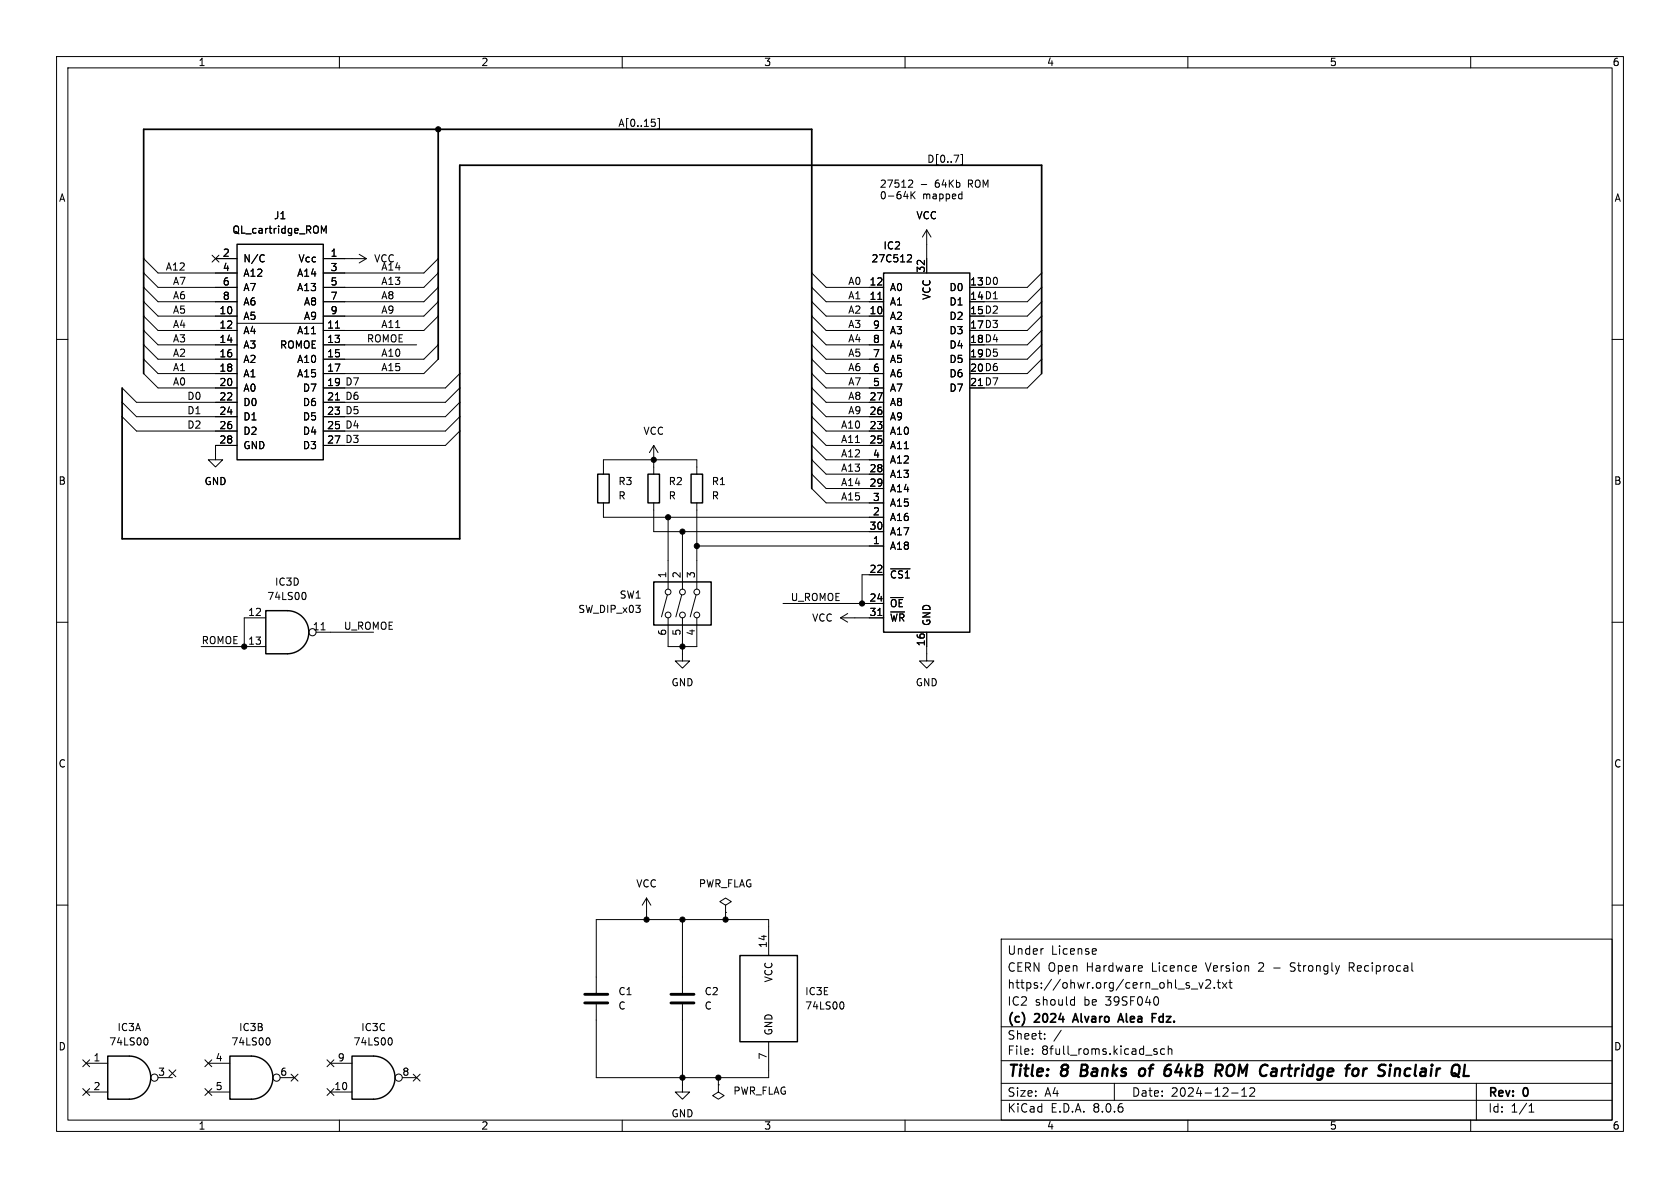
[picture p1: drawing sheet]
<svg xmlns="http://www.w3.org/2000/svg" width="297mm" height="210mm" viewBox="0 0 297 210" stroke-linecap="round" stroke-linejoin="round" font-family="sans-serif">
<g fill="none" stroke="#000" stroke-width=".18">
<path d="M10 10h277v190h-277zM12 12h273v186h-273zM60 10v2M110 10v2M160 10v2M210 10v2M260 10v2M56.8 39.9l.4 1 .5-1v1.3M115.8 21.7v.5M116.3 21h.3v1.8h-.3M160.8 31.8l.4 .1 .2 .3-.8 .9h.8M161.1 33.9v1.2"/>
<path d="M161.2 34.4l.6 .7M161.8 33.9l-.7 .7M162.9 32.6h.9M169.9 27.3h.3v1.8h-.3M169.9 34.3l.2 .1M170.1 33.9v1.2M170.1 35.1h-.2M10 60h2M25.4 53.3l2.5 2.6h14M25.4 50.8l2.5 2.5h14M25.4 48.3l2.5 2.5h14M25.4 58.4l2.5 2.6h14"/>
<path d="M25.4 55.9l2.5 2.5h14M25.4 45.7l2.5 2.6h14M37.5 45.1l1.2 1.2M38.1 45.7h3.8M38.7 45.1l-1.2 1.2M41.9 57.2h15.2M46.5 45l.2 .2M46.7 46.2l-.2 .1M57.1 45.7h7.7M59.3 58h.7M63.5 45l1.3 .7M64.8 45.7l-1.3 .8"/>
<path d="M77.5 53.3l-2.6 2.6h-17.8M77.5 50.8l-2.6 2.5h-17.8M77.5 48.3l-2.6 2.5h-17.8M77.5 55.9l-2.6 2.5h-17.8M77.5 45.7l-2.6 2.6h-17.8M143.5 53.3l2.5 2.6h10.2M143.5 50.8l2.5 2.5h10.2M143.5 48.3l2.5 2.5h10.2M143.5 58.4l2.5 2.6h10.2M143.5 55.9l2.5 2.5h10.2M155.2 52.9h.7M160.6 45l.4 .1 .2 .3-.8 .9h.8"/>
<path d="M163.8 40.6v7.7M163.8 40.6l-.7 1.3M163.8 40.6l.8 1.3M184.1 53.3l-2.5 2.6h-7.6M184.1 50.8l-2.5 2.5h-7.6M184.1 48.3l-2.5 2.5h-7.6M184.1 58.4l-2.5 2.6h-7.6M184.1 55.9l-2.5 2.5h-7.6M285 60h2M21.6 73.7l2.5 2.5h17.8M21.6 71.1l2.5 2.6h17.8M21.6 68.6l2.5 2.5h17.8"/>
<path d="M25.4 66l2.5 2.6h14M25.4 63.5l2.5 2.5h14M25.4 61l2.5 2.5h14M41.9 78.7h-3.8v2.6h1.3l-1.3 1.3-1.3-1.3h1.3M57.1 61h16.6M59.3 70.7h.7M77.5 63.5l-2.6 2.5h-17.8M77.5 61l-2.6 2.5h-17.8M81.3 73.7l-2.6 2.5h-21.6M81.3 76.2l-2.6 2.5h-21.6M81.3 71.1l-2.6 2.6h-21.6M81.3 68.6l-2.6 2.5h-21.6"/>
<path d="M81.3 66l-2.6 2.6h-21.6M115.6 78.7v5.1M115.6 78.7l-.8 1.3M115.6 78.7l.7 1.3M143.5 73.7l2.5 2.5h10.2M143.5 76.2l2.5 2.5h10.2M143.5 71.1l2.5 2.6h10.2M143.5 68.6l2.5 2.5h10.2M143.5 78.7l2.5 2.6h10.2M143.5 66l2.5 2.6h10.2M143.5 63.5l2.5 2.5h10.2M143.5 61l2.5 2.5h10.2"/>
<path d="M184.1 66l-2.5 2.6h-7.6M184.1 63.5l-2.5 2.5h-7.6M184.1 61l-2.5 2.5h-7.6M106.7 88.9v2.5h49.5M106.7 83.8v-2.5h16.5v2.5M115.6 88.9v5.1h40.6M118.1 91.4v12.7M120.6 94v10.1M123.2 96.5h33M123.2 88.9v15.2M143.5 81.3l2.5 2.5h10.2M143.5 83.8l2.5 2.6h10.2"/>
<path d="M143.5 86.4l2.5 2.5h10.2M10 110h2M35.6 114.3h11.4M47 109.2h-3.8v5.1M53.8 104.7a.79 .79 0 0 1 0 1.3M55.9 111.8h10.1M56.8 111.3h.7M118 105.2l-1.1 3.8M118.1 109.2v5.1h5.1v-5.1M120.5 105.2l-1 3.8M120.6 109.2v7.6h1.3l-1.3 1.3-1.2-1.3h1.2M123.1 105.2l-1.1 3.8"/>
<path d="M138.4 106.7h17.8M148.6 109.2h7.6M148.6 109.2l1.3 .8M149.9 108.5l-1.3 .7M155.2 108.8h.7M156.2 101.6h-3.8v5.1M157.5 100.6h3.4M163.8 111.8v5h1.3l-1.3 1.3-1.2-1.3h1.2M285 110h2M10 160h2M114.3 158.8l-.8 1.2M114.3 158.8v3.8"/>
<path d="M114.3 158.8l.8 1.2M285 160h2M105.4 177.5v13h30.5v-6.3M120.6 177.5v15.5h1.3l-1.3 1.3-1.2-1.3h1.2M120.6 162.6v12.9M128.3 160l1-.6-1-.6-1 .6 1 .6v1.3M128.3 161.3h.1M128.3 161.3v1.3M135.9 168.9v-6.3h-30.5v12.9M148.9 177.1a.79 .79 0 0 1 0 1.3M177 166h108v32h-108zM184.3 167.7h.2"/>
<path d="M189.5 176.7l.5 .1M190 176.2v1.5M190 177.6l-.5 .1M193.6 167.7l.2 .4-.7 .1M193.7 168.6l-.1 .1M201.7 170.7l.3 .4-.8 .1M201.9 171.6l-.2 .1M204.7 176.5v.9M209.9 174.2l.3 .1 .1 .2-.2 .2h-.3M209.9 173.7l.3 .1M210.6 174.8h1.1M212 173.7l.3 1 .4-1"/>
<path d="M213.2 173.3l.5-.1 .3 .1v.3l-.9 1.1h.9M214.7 174.6v.1M215.2 173.7h.5M215.4 173.2v1.3l.3 .2M216.1 173.7l.8 1M216.9 173.7l-.8 1M217.2 173.7h.6M217.5 173.2v1.3l.3 .2M228.1 171.6l.2 .1M228.2 170.3l-.1 .2 .1 .3M238.5 171h.6M239.1 170.2h-.6v1.5"/>
<path d="M249.7 171.6l.1 .1M14.6 192.4l1.2 1.2M14.6 187.4l1.2 1.2M15.2 188h3.8M15.2 193h3.8M15.8 192.4l-1.2 1.2M15.8 187.4l-1.2 1.2M25.9 183.5a.79 .79 0 0 1 0 1.2M27.9 190.5h2.6M29.9 189.1l1.2 1.2M31.1 189.1l-1.2 1.2M36.2 187.4l1.2 1.2"/>
<path d="M36.2 192.4l1.2 1.2M36.8 188h3.8M36.8 193h3.8M37.4 187.4l-1.2 1.2M37.4 192.4l-1.2 1.2M47.4 183.5a.79 .79 0 0 1 0 1.2M49.5 190.5h2.6M51.5 189.9l1.2 1.2M52.7 189.9l-1.2 1.2M57.8 187.4l1.2 1.2M57.8 192.4l1.2 1.2M58.4 188h3.8"/>
<path d="M58.4 193h3.8M59 187.4l-1.2 1.2M59 192.4l-1.2 1.2M60 198v2M69 183.5a.79 .79 0 0 1 0 1.2M71.1 190.5h2.6M73.1 189.9l1.2 1.2M74.3 189.9l-1.2 1.2M110 198v2M127 191.8v1.2l1 .7-1 .6-1-.6 1-.7M127 191.8h.1M127 190.5v1.3"/>
<path d="M160 198v2M177 194.5h108M177 191.5h108M177 187.5h108M177 181.5h108M182.5 186.3v.1M182.5 185.5v.1M184.7 183.6v.1M184.7 182.8v.1M187.6 182.1l-1.3 2M197 191.5v3M204.2 185.9l.3 .1 .1 .2-.2 .2h-.3"/>
<path d="M204.2 185.4l.3 .1M205.9 185.5l-.4-.1-.3 .3v.4l.1 .2h.6M206.5 185.5l.2-.1 .4 .1 .1 .9M206.5 184.9v1.5M210 198v2M217.7 193.2h1.2M219.5 193.8h.9M219.5 192.7l.5-.4v1.5M221 192.4l.5-.1 .2 .1 .1 .3-.9 1.1h.9M260 198v2M261 191.5v6.5M270.3 196.6h.9"/>
<path d="M270.3 195.5l.4-.4v1.5"/>
<circle cx="55.2" cy="111.8" r=".63"/>
<circle cx="118.1" cy="104.6" r=".51"/>
<circle cx="118.1" cy="108.7" r=".51"/>
<circle cx="120.7" cy="108.7" r=".51"/>
<circle cx="120.7" cy="104.6" r=".51"/>
<circle cx="123.2" cy="104.6" r=".51"/>
<circle cx="123.2" cy="108.7" r=".51"/>
<circle cx="27.3" cy="190.5" r=".63"/>
<circle cx="48.9" cy="190.5" r=".63"/>
<circle cx="70.5" cy="190.5" r=".63"/>
</g>
<path d="M191.3 188.2l-.3 2h.8M202.4 189.1a.57 .57 0 0 0-1 .2v.7a.57 .57 0 0 0 1-.2M216 188.3a.53 .53 0 0 1 0 .8M217.5 188.2l-.2 .1a1.48 1.48 0 0 0-.3 1.8l.6 .1M241.1 188.9l-.2 1.3M241.7 188.9l-.4 .1-.3 .3M248.8 188.9l-.4 .4-.1 .5 .3 .4" fill="none" stroke="#000" stroke-width=".4"/>
<path d="M77.5 22.9v40.6M25.4 66v-43.1h118.1v63.5M184.1 66v-36.8h-102.8v66.1h-59.7v-26.7M190.1 179.2l-.5 1.5M203.7 179.9h.5M203.7 179.2h.7M205 179.8v.7M189.8 180.3h.7M197.6 180.7l.5-1.5 .5 1.5M197.8 180.3h.7" fill="none" stroke="#000" stroke-width=".3"/>
<path d="M41.9 43.2h15.2v38.1h-15.2zM156.2 48.3h15.2v63.5h-15.2zM105.7 83.8h2v5.1h-2zM114.6 83.8h2v5.1h-2zM122.2 83.8h2v5.1h-2zM47 108h3.8a3.8 3.8 0 0 1 3.8 3.8 3.8 3.8 0 0 1-3.8 3.8h-3.8zM115.6 102.9h10.1v7.6h-10.1zM130.8 168.9h10.2v15.3h-10.2zM19 186.7h3.9a3.8 3.8 0 0 1 3.8 3.8 3.8 3.8 0 0 1-3.8 3.8h-3.9zM40.6 186.7h3.8a3.8 3.8 0 0 1 3.8 3.8 3.8 3.8 0 0 1-3.8 3.8h-3.8zM62.2 186.7h3.8a3.8 3.8 0 0 1 3.8 3.8 3.8 3.8 0 0 1-3.8 3.8h-3.8z" fill="none" stroke="#000" stroke-width=".25"/>
<path d="M103.4 177.3h4M103.4 175.8h4M118.6 177.3h4.1M118.6 175.8h4.1" fill="none" stroke="#000" stroke-width=".51"/>
<g fill="#000" stroke="#000" stroke-width=".18">
<circle cx="77.5" cy="22.9" r=".46"/>
<circle cx="115.6" cy="81.3" r=".46"/>
<circle cx="118.1" cy="91.4" r=".46"/>
<circle cx="120.6" cy="94" r=".46"/>
<circle cx="123.2" cy="96.5" r=".46"/>
<circle cx="43.2" cy="114.3" r=".46"/>
<circle cx="120.6" cy="114.3" r=".46"/>
<circle cx="152.4" cy="106.7" r=".46"/>
<circle cx="114.3" cy="162.6" r=".46"/>
<circle cx="120.6" cy="162.6" r=".46"/>
<circle cx="128.3" cy="162.6" r=".46"/>
<circle cx="120.6" cy="190.5" r=".46"/>
<circle cx="127" cy="190.5" r=".46"/>
</g>
<g font-size="2.8">
<text x="178" y="190.9">Title:</text>
<text x="187.7" y="190.9">8</text>
<text x="191.9" y="190.9">Banks</text>
<text x="203.1" y="190.9">of</text>
<text x="208.3" y="190.9">64kB</text>
<text x="218.1" y="190.9">ROM</text>
<text x="226.8" y="190.9">Cartridge</text>
<text x="242.8" y="190.9">for</text>
<text x="249.4" y="190.9">Sinclair</text>
</g>
<g font-size="2.1">
<text x="178" y="172">CERN Open</text>
<text x="178" y="169">Under</text>
<text x="185.8" y="169">License</text>
<text x="192.1" y="172">Hardware</text>
<text x="203.8" y="172">Licence</text>
<text x="213.5" y="172">Version</text>
<text x="222.9" y="172">2</text>
<text x="225.7" y="172">-</text>
<text x="228.8" y="172">Strongly</text>
<text x="239.3" y="172">Reciprocal</text>
<text x="178" y="178">IC2</text>
<text x="178" y="175">https://ohwr.org/cern_ohl_s_v2.txt</text>
<text x="182.9" y="178">should</text>
<text x="191.7" y="178">be</text>
<text x="195.6" y="178">39SF040</text>
<text x="178" y="184">Sheet:</text>
<text x="178" y="181.2">(c)</text>
<text x="183" y="181.2">2024</text>
<text x="190.5" y="181.2">Alvaro</text>
<text x="199.1" y="181.2">Alea</text>
<text x="205.5" y="181.2">Fdz.</text>
<text x="178" y="186.7">File:</text>
<text x="184.1" y="186.7">8full_roms.kicad_sch</text>
<text x="178" y="196.9">KiCad</text>
<text x="178" y="194.1">Size:</text>
<text x="184.7" y="194.1">A4</text>
<text x="185.7" y="196.9">E.D.A.</text>
<text x="193.3" y="196.9">8.0.6</text>
<text x="200" y="194.1">Date:</text>
<text x="207" y="194.1">2024-12-12</text>
<text x="263" y="194.3">Rev:</text>
<text x="263" y="196.9">Id:</text>
<text x="267.1" y="196.9">1/1</text>
<text x="269.4" y="194.3">0</text>
</g>
<g font-size="1.8">
<text x="35" y="11.9">1</text>
<text x="85" y="11.9">2</text>
<text x="135" y="11.9">3</text>
<text x="185" y="11.9">4</text>
<text x="235" y="11.9">5</text>
<text x="285" y="11.9">6</text>
<text x="109.2" y="22.5">A[0..15]</text>
<text x="163.8" y="28.9">D[0..7]</text>
<text x="10.3" y="35.9">A</text>
<text x="155.4" y="33.3">27512</text>
<text x="155.4" y="35.3">0-64K</text>
<text x="163.1" y="35.3">mapped</text>
<text x="165.4" y="33.3">64Kb</text>
<text x="171.4" y="33.3">ROM</text>
<text x="285.3" y="35.9">A</text>
<text x="41" y="41.5">QL_cartridge_ROM</text>
<text x="48.3" y="39">J1</text>
<text x="161.9" y="39">VCC</text>
<text x="29.2" y="47.9">A12</text>
<text x="39.3" y="45.5">2</text>
<text x="42.9" y="46.6">N/C</text>
<text x="52.7" y="46.6">Vcc</text>
<text x="58.3" y="45.5">1</text>
<text x="66" y="46.6">VCC</text>
<text x="67.3" y="47.9">A14</text>
<text x="154" y="46.6">27C512</text>
<text x="156.1" y="44.3">IC2</text>
<text x="30.5" y="50.5">A7</text>
<text x="30.5" y="53">A6</text>
<text x="39.3" y="48">4</text>
<text x="39.3" y="50.5">6</text>
<text x="39.3" y="53.1">8</text>
<text x="42.9" y="49.1">A12</text>
<text x="42.9" y="51.7">A7</text>
<text x="52.4" y="49.1">A14</text>
<text x="52.4" y="51.7">A13</text>
<text x="58.3" y="48">3</text>
<text x="58.3" y="50.5">5</text>
<text x="58.3" y="53.1">7</text>
<text x="67.3" y="53">A8</text>
<text x="67.3" y="50.5">A13</text>
<text x="149.9" y="50.5">A0</text>
<text x="149.9" y="53">A1</text>
<text x="153.6" y="53.1">11</text>
<text x="153.6" y="50.5">12</text>
<text x="157.2" y="51.7">A0</text>
<text x="163.6" y="48.3" transform="rotate(-90 163.6 48.3)">32</text>
<text x="164.7" y="53.1" transform="rotate(-90 164.7 53.1)">VCC</text>
<text x="167.8" y="51.7">D0</text>
<text x="171.4" y="50.5">13 D0</text>
<text x="171.4" y="53.1">14 D1</text>
<text x="171.4" y="50.5">13</text>
<text x="171.4" y="53.1">14</text>
<text x="30.5" y="58.1">A4</text>
<text x="30.5" y="55.5">A5</text>
<text x="38.7" y="55.6">10</text>
<text x="38.7" y="58.2">12</text>
<text x="42.9" y="56.7">A5</text>
<text x="42.9" y="59.3">A4</text>
<text x="42.9" y="54.2">A6</text>
<text x="52.4" y="59.3">A11</text>
<text x="53.6" y="54.2">A8</text>
<text x="53.6" y="56.7">A9</text>
<text x="57.7" y="58.2">11</text>
<text x="58.3" y="55.6">9</text>
<text x="67.3" y="55.5">A9</text>
<text x="67.3" y="58.1">A11</text>
<text x="149.9" y="58.1">A3</text>
<text x="149.9" y="55.5">A2</text>
<text x="153.6" y="55.6">10</text>
<text x="154.2" y="58.2">9</text>
<text x="157.2" y="56.7">A2</text>
<text x="157.2" y="54.2">A1</text>
<text x="157.2" y="59.3">A3</text>
<text x="167.8" y="54.2">D1</text>
<text x="167.8" y="56.7">D2</text>
<text x="167.8" y="59.3">D3</text>
<text x="171.4" y="55.6">15 D2</text>
<text x="171.4" y="58.2">17 D3</text>
<text x="171.4" y="55.6">15</text>
<text x="171.4" y="58.2">17</text>
<text x="30.5" y="60.6">A3</text>
<text x="30.5" y="65.7">A1</text>
<text x="30.5" y="63.2">A2</text>
<text x="38.7" y="60.7">14</text>
<text x="38.7" y="63.2">16</text>
<text x="38.7" y="65.8">18</text>
<text x="42.9" y="61.8">A3</text>
<text x="42.9" y="64.4">A2</text>
<text x="49.4" y="61.8">ROMOE</text>
<text x="52.4" y="64.4">A10</text>
<text x="57.7" y="60.7">13</text>
<text x="57.7" y="63.2">15</text>
<text x="57.7" y="65.8">17</text>
<text x="64.8" y="60.6">ROMOE</text>
<text x="67.3" y="63.2">A10</text>
<text x="67.3" y="65.7">A15</text>
<text x="149.9" y="63.2">A5</text>
<text x="149.9" y="65.7">A6</text>
<text x="149.9" y="60.6">A4</text>
<text x="154.2" y="65.8">6</text>
<text x="154.2" y="63.2">7</text>
<text x="154.2" y="60.7">8</text>
<text x="157.2" y="64.4">A5</text>
<text x="157.2" y="61.8">A4</text>
<text x="167.8" y="61.8">D4</text>
<text x="167.8" y="64.4">D5</text>
<text x="171.4" y="60.7">18 D4</text>
<text x="171.4" y="63.2">19 D5</text>
<text x="171.4" y="65.8">20 D6</text>
<text x="171.4" y="60.7">18</text>
<text x="171.4" y="63.2">19</text>
<text x="171.4" y="65.8">20</text>
<text x="30.5" y="68.2">A0</text>
<text x="33" y="70.8">D0</text>
<text x="38.7" y="68.3">20</text>
<text x="38.7" y="70.9">22</text>
<text x="42.9" y="66.9">A1</text>
<text x="42.9" y="69.4">A0</text>
<text x="42.9" y="72">D0</text>
<text x="52.4" y="66.9">A15</text>
<text x="53.5" y="69.4">D7</text>
<text x="53.5" y="72">D6</text>
<text x="57.7" y="68.3">19</text>
<text x="57.7" y="70.9">21</text>
<text x="61" y="70.8">D6</text>
<text x="61" y="68.2">D7</text>
<text x="149.9" y="68.2">A7</text>
<text x="149.9" y="70.8">A8</text>
<text x="153.6" y="70.9">27</text>
<text x="154.2" y="68.3">5</text>
<text x="157.2" y="72">A8</text>
<text x="157.2" y="69.4">A7</text>
<text x="157.2" y="66.9">A6</text>
<text x="167.8" y="66.9">D6</text>
<text x="167.8" y="69.4">D7</text>
<text x="171.4" y="68.3">21 D7</text>
<text x="171.4" y="68.3">21</text>
<text x="33" y="73.3">D1</text>
<text x="33" y="75.9">D2</text>
<text x="38.7" y="73.4">24</text>
<text x="38.7" y="75.9">26</text>
<text x="42.9" y="74.5">D1</text>
<text x="42.9" y="77.1">D2</text>
<text x="53.5" y="74.5">D5</text>
<text x="53.5" y="77.1">D4</text>
<text x="57.7" y="73.4">23</text>
<text x="57.7" y="75.9">25</text>
<text x="61" y="73.3">D5</text>
<text x="61" y="75.9">D4</text>
<text x="113.7" y="77.1">VCC</text>
<text x="148.6" y="75.9">A10</text>
<text x="149.9" y="73.3">A9</text>
<text x="153.6" y="75.9">23</text>
<text x="153.6" y="73.4">26</text>
<text x="157.2" y="77.1">A10</text>
<text x="157.2" y="74.5">A9</text>
<text x="38.7" y="78.5">28</text>
<text x="42.9" y="79.6">GND</text>
<text x="53.5" y="79.6">D3</text>
<text x="57.7" y="78.5">27</text>
<text x="61" y="78.4">D3</text>
<text x="148.6" y="80.9">A12</text>
<text x="148.6" y="78.4">A11</text>
<text x="148.6" y="83.5">A13</text>
<text x="153.6" y="78.5">25</text>
<text x="153.6" y="83.6">28</text>
<text x="154.2" y="81">4</text>
<text x="157.2" y="79.6">A11</text>
<text x="157.2" y="82.1">A12</text>
<text x="10.3" y="85.9">B</text>
<text x="36.1" y="86">GND</text>
<text x="109.2" y="86">R3</text>
<text x="109.2" y="88.5">R</text>
<text x="118.1" y="86">R2</text>
<text x="118.1" y="88.5">R</text>
<text x="125.7" y="86">R1</text>
<text x="125.7" y="88.5">R</text>
<text x="148.6" y="86">A14</text>
<text x="148.6" y="88.6">A15</text>
<text x="153.6" y="86.1">29</text>
<text x="154.2" y="88.6">3</text>
<text x="157.2" y="84.7">A13</text>
<text x="157.2" y="87.2">A14</text>
<text x="157.2" y="89.8">A15</text>
<text x="285.3" y="85.9">B</text>
<text x="153.6" y="93.7">30</text>
<text x="154.2" y="91.2">2</text>
<text x="157.2" y="92.3">A16</text>
<text x="157.2" y="94.8">A17</text>
<text x="153.6" y="101.3">22</text>
<text x="154.2" y="96.3">1</text>
<text x="157.2" y="97.4">A18</text>
<text x="47.2" y="106.3">74LS00</text>
<text x="48.5" y="103.7">IC3D</text>
<text x="109.5" y="106">SW1</text>
<text x="117.9" y="102.3" transform="rotate(-90 117.9 102.3)">1</text>
<text x="120.4" y="102.3" transform="rotate(-90 120.4 102.3)">2</text>
<text x="122.9" y="102.3" transform="rotate(-90 122.9 102.3)">3</text>
<text x="139.7" y="106.3">U_ROMOE</text>
<text x="153.6" y="106.4">24</text>
<text x="157.2" y="102.5">~{CS1}</text>
<text x="157.2" y="107.5">~{OE}</text>
<text x="35.6" y="114">ROMOE</text>
<text x="43.8" y="109">12</text>
<text x="55.2" y="111.5">11</text>
<text x="60.7" y="111.4">U_ROMOE</text>
<text x="102.1" y="108.6">SW_DIP_x03</text>
<text x="117.9" y="112.5" transform="rotate(-90 117.9 112.5)">6</text>
<text x="120.4" y="112.5" transform="rotate(-90 120.4 112.5)">5</text>
<text x="122.9" y="112.5" transform="rotate(-90 122.9 112.5)">4</text>
<text x="143.5" y="110.1">VCC</text>
<text x="153.6" y="109">31</text>
<text x="157.2" y="110.1">~{WR}</text>
<text x="164.7" y="110.7" transform="rotate(-90 164.7 110.7)">GND</text>
<text x="43.8" y="114">13</text>
<text x="163.6" y="114.3" transform="rotate(-90 163.6 114.3)">16</text>
<text x="118.6" y="121.5">GND</text>
<text x="161.8" y="121.5">GND</text>
<text x="10.3" y="135.9">C</text>
<text x="285.3" y="135.9">C</text>
<text x="112.4" y="157.1">VCC</text>
<text x="123.5" y="157.1">PWR_FLAG</text>
<text x="135.6" y="167.7" transform="rotate(-90 135.6 167.7)">14</text>
<text x="136.8" y="173.8" transform="rotate(-90 136.8 173.8)">VCC</text>
<text x="109.2" y="176.1">C1</text>
<text x="109.2" y="178.7">C</text>
<text x="124.5" y="176.1">C2</text>
<text x="124.5" y="178.7">C</text>
<text x="142.2" y="176.1">IC3E</text>
<text x="142.2" y="178.7">74LS00</text>
<text x="10.3" y="185.9">D</text>
<text x="19.2" y="185">74LS00</text>
<text x="20.7" y="182.5">IC3A</text>
<text x="40.8" y="185">74LS00</text>
<text x="42.2" y="182.5">IC3B</text>
<text x="62.4" y="185">74LS00</text>
<text x="63.8" y="182.5">IC3C</text>
<text x="136.8" y="183.1" transform="rotate(-90 136.8 183.1)">GND</text>
<text x="285.3" y="185.9">D</text>
<text x="16.4" y="187.7">1</text>
<text x="27.9" y="190.2">3</text>
<text x="38" y="187.7">4</text>
<text x="49.5" y="190.2">6</text>
<text x="59.6" y="187.7">9</text>
<text x="71" y="190.2">8</text>
<text x="135.6" y="187.4" transform="rotate(-90 135.6 187.4)">7</text>
<text x="16.4" y="192.8">2</text>
<text x="38" y="192.8">5</text>
<text x="59" y="192.8">10</text>
<text x="118.6" y="197.7">GND</text>
<text x="129.5" y="193.7">PWR_FLAG</text>
<text x="35" y="199.9">1</text>
<text x="85" y="199.9">2</text>
<text x="135" y="199.9">3</text>
<text x="185" y="199.9">4</text>
<text x="235" y="199.9">5</text>
<text x="285" y="199.9">6</text>
</g>
</svg>
